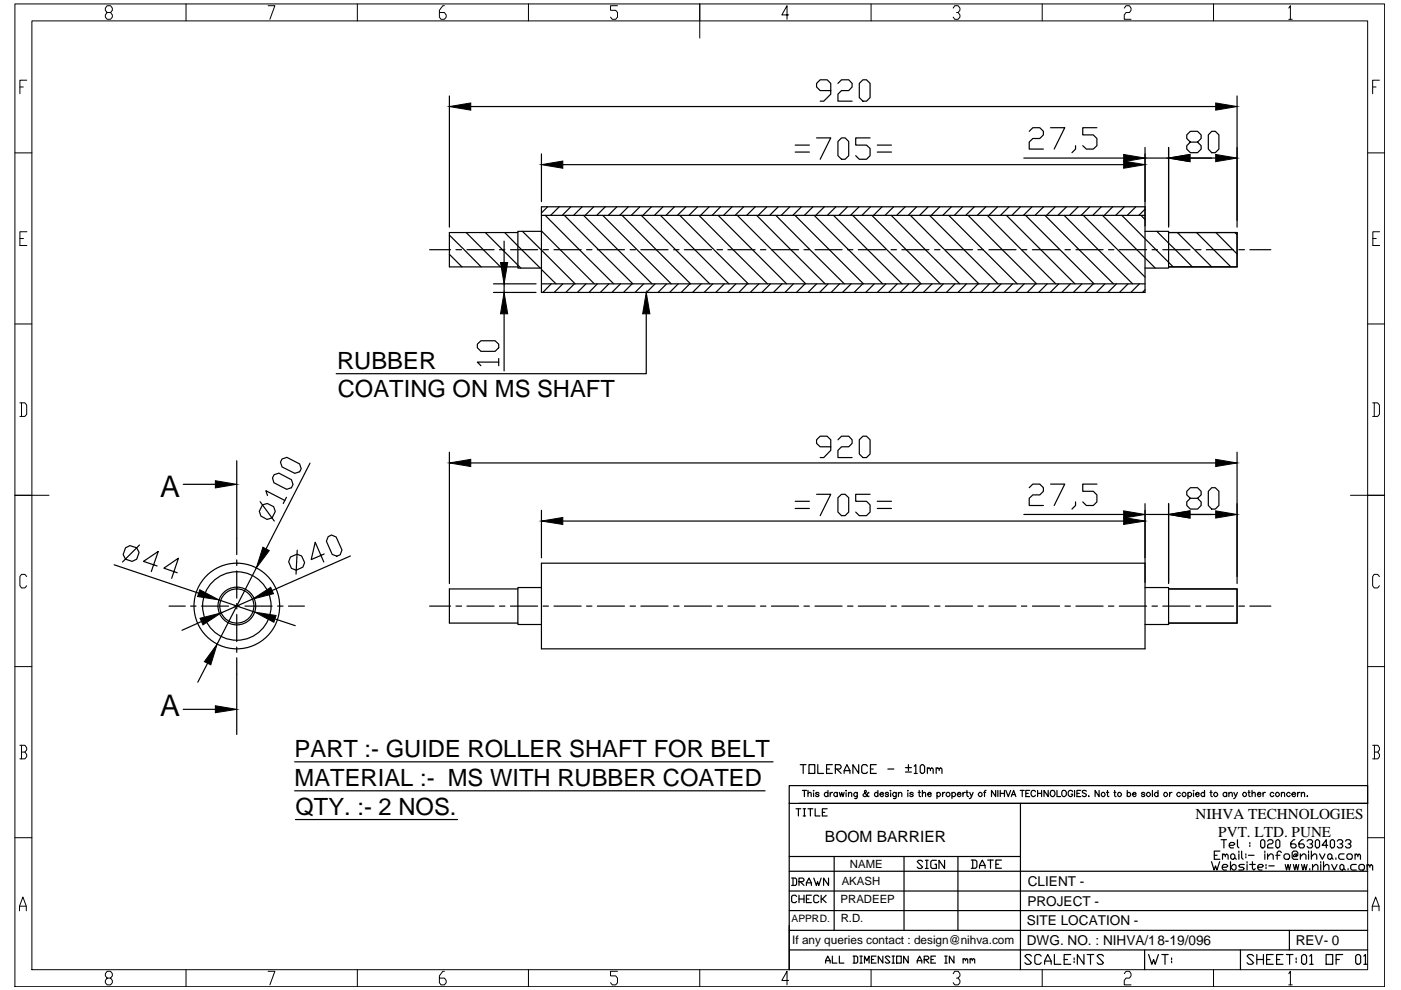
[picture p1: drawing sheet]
<svg xmlns="http://www.w3.org/2000/svg" width="297mm" height="210mm" viewBox="0 0 297 210" stroke-linecap="round" stroke-linejoin="round" font-family="sans-serif">
<!-- layer: 0 -->
<g fill="none" stroke="#000" stroke-width=".25">
<path d="M176.1 19.2h-2.2l-.8-.8v-.7l.8-.8h1.5l.7 .8v2.3l-1.4 1.4h-.8M177.7 17.7l.7-.8h1.5l.8 .8v.7l-.8 .8h-1.5l-.7 .8v1.4h3M182.2 17.7l.8-.8h.7l.8 .8v3l-.8 .7h-.7l-.8-.7zM95.3 20.3v27.9M99.8 22.6h158M114.8 32.6v10.1M119.3 34.9h118.9M168.6 30.8h3M168.6 32.2h3M173.1 29.2h3l-2.2 4.6M177.7 30l.7-.8h.8l.7 .8v3l-.7 .8h-.8l-.7-.8zM184.5 29.2h-3.1v1.6h2.3l.8 .7v1.5l-.8 .8h-1.5l-.8-.8"/>
<path d="M186 30.8h3M186 32.2h3M217.1 33.5h21.1M218.2 27.8l.8-.7h1.5l.7 .7v.8l-.7 .8h-1.5l-.8 .7v1.5h3M222.7 27.1h3l-2.2 4.5M228 30.9v.7l-.7 .8M232.6 27.1h-3v1.5h2.2l.8 .8v1.5l-.8 .7h-1.5l-.7-.7M242.8 31.3v30.7h-128v-18.2h128M242.8 33.5h5M247.8 31.3v16.9M252.3 33.5h5.5M252.4 30.1l-.8-.7v-.8l.8-.8h1.5l.8 .8v.8l-.8 .7h-1.5l-.8 .8v.7l.8 .8h1.5l.8-.8v-.7l-.8-.8"/>
<path d="M256.9 27.8h.8l.7 .8v3l-.7 .8h-.8l-.7-.8v-3zM262.3 20.3v27.9M91.1 52.9h4.4M95.3 49.9l6.7 6.7M95.3 53.9l2.6 2.7M96.7 52.9h1.2M98.8 49.3l7.3 7.3M99 52.9h5.8M102.9 49.3l7.5 7.5M105.9 52.9h1.1M106.9 51.1v4.6M107 49.3l7.5 7.5"/>
<path d="M108.2 52.9h5.8M109.8 49.3h-14.5v7.3h14.5M110.8 49.1l11.1 11.1M114.8 49l11.2 11.2M114.8 49.1h-5v7.7h5M114.8 57.1l3.1 3.1M114.8 45.7h128M115.1 52.9h1.2M115.6 45.7l14.5 14.5M116.1 43.8l-1.3 1.4M117.5 52.9h5.7M118.6 43.8l-1.9 1.9"/>
<path d="M119.7 45.7l14.5 14.5M121 43.8l-1.8 1.9M123.4 43.8l-1.8 1.9M123.7 45.7l14.5 14.5M124.4 52.9h1.1M125.9 43.8l-1.8 1.9M126.6 52.9h5.8M127.8 45.7l14.5 14.5M128.3 43.8l-1.8 1.9M130.8 43.8l-1.8 1.9M131.9 45.7l14.5 14.5M133.2 43.8l-1.8 1.9"/>
<path d="M133.6 52.9h1.1M135.7 43.8l-1.9 1.9M135.9 52.9h5.7M136 45.7l14.5 14.5M138.1 43.8l-1.8 1.9M140 45.7l14.5 14.5M140.6 43.8l-1.8 1.9M142.8 52.9h1.2M143 43.8l-1.8 1.9M144.1 45.7l14.6 14.5M145.1 52.9h5.8M145.4 43.8l-1.8 1.9"/>
<path d="M147.9 43.8l-1.8 1.9M148.2 45.7l14.5 14.5M150.4 43.8l-1.9 1.9M152 52.9h1.2M152.3 45.7l14.5 14.5M152.8 43.8l-1.8 1.9M154.3 52.9h5.8M155.2 43.8l-1.8 1.9M156.3 45.7l14.5 14.5M157.7 43.8l-1.8 1.9M160.1 43.8l-1.8 1.9M160.4 45.7l14.5 14.5"/>
<path d="M161.2 52.9h1.2M162.6 43.8l-1.8 1.9M163.6 52.9h5.7M164.5 45.7l14.5 14.5M165 43.8l-1.8 1.9M167.5 43.8l-1.9 1.9M168.6 45.7l14.5 14.5M169.9 43.8l-1.8 1.9M170.5 52.9h1.1M172.4 43.8l-1.9 1.9M172.6 45.7l14.5 14.5M172.8 52.9h5.7"/>
<path d="M174.8 43.8l-1.8 1.9M176.7 45.7l14.5 14.5M177.2 43.8l-1.8 1.9M179.7 43.8l-1.8 1.9M179.7 52.9h1.1M180.8 45.7l14.5 14.5M182 52.9h5.8M182.1 43.8l-1.8 1.9M184.6 43.8l-1.9 1.9M184.9 45.7l14.5 14.5M187 43.8l-1.8 1.9M188.9 52.9h1.2"/>
<path d="M189 45.7l14.5 14.5M189.5 43.8l-1.9 1.9M191.2 52.9h5.8M191.9 43.8l-1.8 1.9M193 45.7l14.5 14.5M194.3 43.8l-1.7 1.9M196.8 43.8l-1.8 1.9M197.1 45.7l14.5 14.5M198.1 52.9h1.2M199.2 43.8l-1.8 1.9M200.4 52.9h5.8M201.2 45.7l14.5 14.5"/>
<path d="M201.7 43.8l-1.8 1.9M204.1 43.8l-1.8 1.9M205.3 45.7l14.5 14.5M206.6 43.8l-1.8 1.9M207.3 52.9h1.2M209 43.8l-1.8 1.9M209.3 45.7l14.5 14.5M209.7 52.9h5.7M211.5 43.8l-1.8 1.9M213.4 45.7l14.5 14.5M213.9 43.8l-1.8 1.9M216.4 43.8l-1.9 1.9"/>
<path d="M216.6 52.9h1.1M217.5 45.7l14.5 14.5M218.8 43.8l-1.8 1.9M218.9 52.9h5.7M221.3 43.8l-1.9 1.9M221.6 45.7l14.5 14.5M223.7 43.8l-1.8 1.9M225.6 45.7l14.5 14.5M225.8 52.9h1.1M226.1 43.8l-1.8 1.9M228.1 52.9h5.8M228.6 43.8l-1.8 1.9"/>
<path d="M229.7 45.7l13.1 13M231 43.8l-1.8 1.9M233.5 43.8l-1.8 1.9M233.8 45.7l11.1 11.1M235 52.9h1.2M235.9 43.8l-1.8 1.9M237.3 52.9h5.8M237.9 45.7l10.8 10.9M238.4 43.8l-1.9 1.9M240.8 43.8l-1.8 1.9M241.9 45.7l.9 .9M242.8 49.1h5v7.7h-5"/>
<path d="M242.8 44.4l-1.3 1.3M244.2 52.9h1.2M245.3 49.1l7.5 7.5M246.5 52.9h5.8M247.8 49.3h14.5v7.3h-14.5h14.5v-7.3zM249.6 49.3l7.3 7.3M253.5 52.9h1.1M253.7 49.3l7.3 7.3M255.8 52.9h5.7M257.8 49.3l4.5 4.5M261.9 49.3l.4 .5M262.7 52.9h1.1"/>
<path d="M265 52.9h4.4M101.2 73l.8-.8h3l.7 .8v.7l-.7 .8h-3l-.8-.8zM104.6 62h9.1M104.6 60.2h9.1M105.7 76.8h-4.5l.8 .7M105.7 76v1.5M106.9 60.2v1.8M106.9 66.5v12.1M114.8 60.2h128M116.9 60.2l-1.8 1.8M119.3 60.2l-1.8 1.8M121.8 60.2l-1.8 1.8"/>
<path d="M124.2 60.2l-1.8 1.8M126.6 60.2l-1.7 1.8M129.1 60.2l-1.8 1.8M131.6 60.2l-1.9 1.8M134 60.2l-1.8 1.8M136.5 60.2l-1.9 1.8M137 66.5v12.7h-65.7M138.9 60.2l-1.8 1.8M141.3 60.2l-1.8 1.8M143.8 60.2l-1.8 1.8M146.2 60.2l-1.8 1.8M148.7 60.2l-1.9 1.8"/>
<path d="M151.1 60.2l-1.8 1.8M153.6 60.2l-1.8 1.8M156 60.2l-1.8 1.8M158.4 60.2l-1.7 1.8M160.9 60.2l-1.8 1.8M163.4 60.2l-1.9 1.8M165.8 60.2l-1.8 1.8M168.2 60.2l-1.8 1.8M170.7 60.2l-1.8 1.8M173.1 60.2l-1.8 1.8M175.6 60.2l-1.8 1.8M178 60.2l-1.8 1.8"/>
<path d="M180.5 60.2l-1.9 1.8M182.9 60.2l-1.8 1.8M185.4 60.2l-1.9 1.8M187.8 60.2l-1.8 1.8M190.2 60.2l-1.8 1.8M192.7 60.2l-1.8 1.8M195.1 60.2l-1.8 1.8M197.6 60.2l-1.8 1.8M200 60.2l-1.8 1.8M202.5 60.2l-1.9 1.8M204.9 60.2l-1.8 1.8M207.4 60.2l-1.8 1.8"/>
<path d="M209.8 60.2l-1.8 1.8M212.2 60.2l-1.8 1.8M214.7 60.2l-1.8 1.8M217.2 60.2l-1.9 1.8M219.6 60.2l-1.8 1.8M222 60.2l-1.8 1.8M224.5 60.2l-1.8 1.8M226.9 60.2l-1.8 1.8M229.4 60.2l-1.8 1.8M231.8 60.2l-1.8 1.8M234.3 60.2l-1.9 1.8M236.7 60.2l-1.8 1.8"/>
<path d="M239.2 60.2l-1.9 1.8M241.6 60.2l-1.8 1.8M242.8 61.5l-.6 .5M50.2 97.7v19.9M59.8 97.3l1-.3 2.7 1.4 .4 1-.4 .6-1 .4-2.7-1.4-.3-1zM65.7 98.2l-9.3 18.2M95.3 95.9v27.8M99.8 98.2h158M176.1 94.7h-2.2l-.8-.7v-.8l.8-.7h1.5l.7 .7v2.3l-1.4 1.5h-.8M177.7 93.2l.7-.7h1.5l.8 .7v.8l-.8 .7h-1.5l-.7 .8v1.5h3M182.2 93.2l.8-.7h.7l.8 .7v3.1l-.8 .7h-.7l-.8-.7zM262.3 95.9v27.8"/>
<path d="M24.2 119.7l17.9 6.1M26.6 116.1l.9-.4 1.5 .4 .5 1-.5 1.5-1 .4-1.4-.4-.5-1zM29.6 115.6l-3.6 3.6M38.8 102.7h6.9M50.2 118.7v1.2M55.1 106.4l3.1 4.1M55.7 107l1-.2 1.3 .6 .4 1-.7 1.4-1.1 .3-1.3-.7-.3-1zM56.7 105.1l-.3-1.1 4 2.1M58.1 100.7l1-.4 2.7 1.4 .3 1-.3 .7-1 .3-2.7-1.4-.3-1zM60.7 105.4l-.6 1.4M61.6 118.1l1.4-.6 1 .4 .6 1.4-.4 1-1.4 .6-1-.4-.6-1.4zM63 116.7l-.2 5"/>
<path d="M68.7 117.5l-2.7 1.1 .8-3.6 1.9 4.2M69.6 113.8l.7-.4 1 .5 1.2 2.7-.4 1-.7 .3-1-.4-1.2-2.7zM74.3 117.9l-16.6 7.3M114.8 108.2v10.1M119.3 110.5h118.9M168.6 106.3h3M168.6 107.8h3M173.1 104.8h3l-2.2 4.5M177.7 105.5l.7-.7h.8l.7 .7v3.1l-.7 .7h-.8l-.7-.7zM184.5 104.8h-3.1v1.5h2.3l.8 .7v1.6l-.8 .7h-1.5l-.8-.7M186 106.3h3M186 107.8h3"/>
<path d="M217.1 109.1h21.1M218.2 103.4l.8-.8h1.5l.7 .8v.8l-.7 .7h-1.5l-.8 .7v1.6h3M222.7 102.6h3l-2.2 4.6M228 106.4v.8l-.7 .7M232.6 102.6h-3v1.6h2.2l.8 .7v1.5l-.8 .8h-1.5l-.7-.8M242.8 106.8v30.8h-128v-18.2h128M242.8 109.1h5M247.8 106.8v16.9M252.3 109.1h5.5M252.4 105.6l-.8-.7v-.7l.8-.8h1.5l.8 .8v.7l-.8 .7h-1.5l-.8 .8v.8l.8 .7h1.5l.8-.7v-.8l-.8-.8M256.9 103.4h.8l.7 .8v3l-.7 .7h-.8l-.7-.7v-3zM33.3 120l-2.9-1 3.2-2.1-1.5 4.3"/>
<path d="M35.8 128.5h3.5M37.6 121.4l-2.9-.9 3.1-2.2-1.4 4.3M40.4 128.5h1.2M42.7 128.5h5.8M42.7 131.8l-4.1 1.8M46.4 127.2l7.6 2.6M49.6 128.5h1.2M50.2 121.1v5.7M50.2 128v1.1M50.2 130.3v5.7M50.2 137.2v1.1M50.2 139.5v16.2"/>
<path d="M51.9 128.5h5.8M53.5 127l-6.6 2.9M54.3 120.4l-8.3 16.2M58.3 131.2l4.3 1.5M58.9 128.5h1.1M61.2 128.5h3.3M91.1 128.5h4.4M96.7 128.5h1.2M99 128.5h5.8M105.9 128.5h1.1M108.2 128.5h5.8M109.8 124.9h-14.5v7.2h14.5"/>
<path d="M114.8 124.6h-5v7.8h5M115.1 128.5h1.2M117.5 128.5h5.7M124.4 128.5h1.1M126.6 128.5h5.8M133.6 128.5h1.1M135.9 128.5h5.7M142.8 128.5h1.2M145.1 128.5h5.8M152 128.5h1.2M154.3 128.5h5.8M161.2 128.5h1.2"/>
<path d="M163.6 128.5h5.7M170.5 128.5h1.1M172.8 128.5h5.7M179.7 128.5h1.1M182 128.5h5.8M188.9 128.5h1.2M191.2 128.5h5.8M198.1 128.5h1.2M200.4 128.5h5.8M207.3 128.5h1.2M209.7 128.5h5.7M216.6 128.5h1.1"/>
<path d="M218.9 128.5h5.7M225.8 128.5h1.1M228.1 128.5h5.8M235 128.5h1.2M237.3 128.5h5.8M242.8 124.6h5v7.8h-5M244.2 128.5h1.2M246.5 128.5h5.8M247.8 124.9h14.5v7.2h-14.5h14.5v-7.2zM253.5 128.5h1.1M255.8 128.5h5.7M262.7 128.5h1.1"/>
<path d="M265 128.5h4.4M38.8 150.4h6.9M44 140.6l-2.1 4M62.5 161.5h101.4M62.5 167.7h99.7M62.6 173.8h34.4M167.3 166.6h122.7v3.7h-122.7zM167.3 170.3v35.3M168.8 171.5h1M169.3 171.5v1.5M169.4 170.3h120.6M169.7 162.1h1.2"/>
<path d="M170.1 167.6h.9M170.3 171.5h.5M170.3 173h.5M170.3 162.1v1.9M170.5 167.6v1.3M170.5 171.5v1.5M171.3 168.3l.3-.3 .3 .1 .1 .8M171.3 167.6v1.3M171.3 171.5h1M171.5 162.1h1.2v1.9h-1.2zM171.8 171.5v1.5M172.5 167.6v.1z"/>
<path d="M172.5 168.1v.8M172.8 171.5v1.5h1M173.4 162.1v1.9h1.2M173.6 168.2a.4 .4 0 0 0-.3-.2 .4 .4 0 0 0-.4 .2l.7 .5a.4 .4 0 0 1-.3 .2 .4 .4 0 0 1-.4-.2M174.4 172.2h.5M175.2 163.1h.7M175.4 171.5h-1v1.5h1M175.5 168.2a.42 .42 0 0 0-.6-.1 .42 .42 0 0 0 0 .7 .42 .42 0 0 0 .6-.1M175.5 167.6v1.3M176 168v.9M176.5 162.1h-1.3v1.9h1.3M176.5 168l-.3 .1-.2 .3"/>
<path d="M177.1 163.1h.9l.3-.3v-.3l-.3-.4h-.9v1.9M177.4 163.1l.9 .9M177.5 168.2a.42 .42 0 0 0-.6-.1 .42 .42 0 0 0 0 .7 .42 .42 0 0 0 .6-.1M177.5 168v.9M178 168l.2 .9 .3-.9 .2 .9 .3-.9M179 164v-.6l.6-1.3 .6 1.3v.6M179 163.4h1.2M179.4 167.6v.1zM179.4 168.1v.8M179.9 168.3l.5-.3 .2 .3v.6M179.9 168v.9M181.8 168v1l-.2 .3h-.4"/>
<path d="M181.8 168.2a.42 .42 0 0 0-.7-.1 .42 .42 0 0 0 0 .7 .42 .42 0 0 0 .7-.1M182.1 162.1v1.9l-1.3-1.9v1.9M183.9 162.5l-.3-.4h-.6l-.3 .4v1.2l.3 .3h.6l.3-.3M184.2 168.1l-.1-.1a.78 .78 0 0 1-1.1 .8v-.4l.6-.4 .1-.2-.2-.2-.2 .2 .1 .3 .5 .7 .3 .1v-.1M184.6 163.1h.6M185.8 162.1h-1.2v1.9h1.2M186.1 168.2a.4 .4 0 0 0-.6 0 .4 .4 0 0 0 0 .5 .4 .4 0 0 0 .6 0M186.1 167.6v1.3M186.6 168.4h.7a.42 .42 0 0 0-.5-.3 .42 .42 0 0 0-.3 .4 .42 .42 0 0 0 .4 .4l.4-.2M188.2 163.1h1.3M188.4 168.2l-.1-.1a.41 .41 0 0 0-.6 .1l.6 .3v.3a.41 .41 0 0 1-.6-.1M188.8 167.6h.1z"/>
<path d="M188.8 168.1v.8M190 168v1l-.1 .3h-.5M190 168.2a.42 .42 0 0 0-.6-.1 .42 .42 0 0 0 0 .7 .42 .42 0 0 0 .6-.1M190.5 168.3l.3-.3 .3 .1 .1 .8M190.5 168v.9M192 163.7h1.2M192 162.8h1.2M192.5 167.6v.1zM192.5 168.1v.8M192.6 162.1v1.3M193.6 168.2a.4 .4 0 0 0-.3-.2 .4 .4 0 0 0-.4 .2l.7 .5a.4 .4 0 0 1-.3 .2 .4 .4 0 0 1-.4-.2M193.8 162.5l.4-.4v1.9"/>
<path d="M193.8 164h.7M194.7 168h.4M194.9 167.6v1l.3 .3M195.4 162.1h.3l.3 .4v1.2l-.3 .3h-.3l-.3-.3v-1.2zM195.6 168.3l.3-.3 .3 .1v.8M195.6 167.6v1.3M196.6 163.1l.4-.3 .3 .3v.3M196.6 162.8v1.2M196.7 168.4h.7a.42 .42 0 0 0-.4-.3 .42 .42 0 0 0-.4 .4 .42 .42 0 0 0 .4 .4l.4-.2M197.3 163.1l.3-.3 .3 .3v.9M198.5 163.1l.3-.3 .3 .3v.3M198.5 162.8v1.2"/>
<path d="M198.7 168.2a.42 .42 0 0 1 .6-.1 .42 .42 0 0 1 0 .7 .42 .42 0 0 1-.6-.1M198.7 168v1.3M199.1 163.1l.3-.3 .3 .3v.9M199.8 168v.9M200.3 168l-.2 .1-.3 .3M201.8 168.2a.42 .42 0 0 1 .7-.1 .42 .42 0 0 1 0 .7 .42 .42 0 0 1-.7-.1M201.8 168v1.3M203 168.4h.7a.42 .42 0 0 0-.5-.3 .42 .42 0 0 0-.2 .6 .42 .42 0 0 0 .6 .1l.1-.1M204.2 168v.9M204.7 168l-.4 .1-.1 .3M204.8 168h.5M205 167.6v1l.3 .3"/>
<path d="M205.6 168l.4 .9 .3-.9M206 168.9l-.3 .4h-.2M208.6 168h.4M209.1 167.6h-.3l-.1 .2v1.1M211.1 167.6v1.3l-.9-1.3v1.3M211.6 167.6v1.3M212.1 167.6v1.3M212.1 168.2h.9M213 167.6v1.3M213.3 167.6l.5 1.3 .5-1.3M214.4 168.9l.5-1.3 .5 1.3M214.6 168.5h.6"/>
<path d="M216.3 167.6h.9M216.4 170.3v35.3M216.7 167.6v1.3M217.5 168.2h.5M218.3 167.6h-.8v1.3h.8M219.5 167.9a.53 .53 0 0 0-.7-.3 .53 .53 0 0 0-.2 .8 .48 .48 0 0 0 .4 .5 .48 .48 0 0 0 .5-.3M220 168.2h.8M220 167.6v1.3M220.8 167.6v1.3M222.2 167.6v1.3l-.9-1.3v1.3M222.8 167.8a.62 .62 0 0 1 .9 .3 .62 .62 0 0 1-.7 .8l-.3-.5zM224.1 167.6v1.3h.8"/>
<path d="M225.2 167.8a.63 .63 0 0 1 1 .3 .63 .63 0 0 1-.7 .8l-.3-.3zM227.4 167.9a.53 .53 0 0 0-.7-.3 .53 .53 0 0 0-.2 .8 .47 .47 0 0 0 .4 .5 .47 .47 0 0 0 .5-.5h-.3M227.8 167.6v1.3M228.3 168.2h.5M229.1 167.6h-.8v1.3h.8M230.3 167.8l-.3-.2-.5 .2 .1 .3 .7 .4-.3 .4-.5-.2M230.8 168.8h.1zM233 167.6v1.3l-.8-1.3v1.3M234.6 168h.5M234.8 167.6v1l.3 .3M236.2 168h.4M236.3 167.6v1l.3 .3"/>
<path d="M239 168.2a.4 .4 0 0 1 .6 0 .4 .4 0 0 1 0 .5 .4 .4 0 0 1-.6 0M239 167.6v1.3M240.1 168.4h.8a.42 .42 0 0 0-.5-.3 .42 .42 0 0 0-.4 .4 .42 .42 0 0 0 .4 .4l.5-.2M242.7 168.2a.4 .4 0 0 0-.3-.2 .4 .4 0 0 0-.4 .2l.7 .5a.4 .4 0 0 1-.3 .2 .4 .4 0 0 1-.4-.2M244.3 167.6v1.3M245.5 168.2a.42 .42 0 0 0-.6-.1 .42 .42 0 0 0 0 .7 .42 .42 0 0 0 .6-.1M245.5 167.6v1.3M248 168v.9M248.5 168l-.3 .1-.2 .3M250.3 168.2a.42 .42 0 0 0-.7-.1 .42 .42 0 0 0 0 .7 .42 .42 0 0 0 .7-.1M251.9 168.2a.42 .42 0 0 1 .6-.1 .42 .42 0 0 1 0 .7 .42 .42 0 0 1-.6-.1M251.9 168v1.3"/>
<path d="M253.1 167.6v.1zM253.1 168.1v.8M253.5 168.4h.7a.42 .42 0 0 0-.4-.3 .42 .42 0 0 0-.4 .4 .42 .42 0 0 0 .4 .4l.4-.2M255.4 168.2a.42 .42 0 0 0-.6-.1 .42 .42 0 0 0 0 .7 .42 .42 0 0 0 .6-.1M255.4 167.6v1.3M256.5 168h.5M256.7 167.6v1l.3 .3M258.9 178h1.1M259.5 178v1.8M260.1 168.2a.42 .42 0 0 0-.6-.1 .42 .42 0 0 0 0 .7 .42 .42 0 0 0 .6-.1M260.1 168v.9M260.5 168.3l.4-.3 .3 .1 .1 .8"/>
<path d="M260.5 168v.9M260.6 179.2h.9l.3-.3-.3-.3h-.6l-.3 .3v.6l.3 .3h.6M261.6 168l.4 .9 .4-.9M262 168.9l-.4 .4M262.4 178v1.5l.3 .3M264.6 168h.4M264.8 167.6v1l.3 .3M265 178.6v.3M265 179.2v.3M265.5 168.3l.3-.3 .3 .1v.8M265.5 167.6v1.3M266.6 168.4h.7v-.1a.4 .4 0 0 0-.6-.1 .4 .4 0 0 0 0 .6 .4 .4 0 0 0 .6-.1"/>
<path d="M267.3 178.3l.3-.3h.3l.3 .3v1.2l-.3 .3h-.3l-.3-.3zM267.8 168v.9M268.3 168l-.3 .1-.2 .3M268.8 178.3l.3-.3h.5l.3 .3v.3l-.3 .3h-.5l-.3 .3v.6h1.1M270.1 168.2a.42 .42 0 0 0-.7-.1 .42 .42 0 0 0 0 .7 .42 .42 0 0 0 .7-.1M270.5 178.3l.3-.3h.2l.3 .3v1.2l-.3 .3h-.2l-.3-.3zM271.7 168.3l.3-.3 .3 .1 .1 .8M271.7 168v.9M273.5 168.2a.42 .42 0 0 0-.6-.1 .42 .42 0 0 0 0 .7 .42 .42 0 0 0 .6-.1M273.9 168.4h.8a.42 .42 0 0 0-.6-.3 .42 .42 0 0 0-.2 .6 .42 .42 0 0 0 .7 .1l.1-.1M274.5 178h-.2l-.6 .6v.9l.3 .3h.5l.3-.3v-.3l-.3-.3h-.8M275.1 168v.9"/>
<path d="M275.6 168l-.3 .1-.2 .3M275.9 168.3l.4-.3 .2 .1 .1 .8M275.9 168v.9M276.3 178h-.3l-.6 .6v.9l.3 .3h.6l.2-.3v-.3l-.2-.3h-.9M277.1 168.8h.1zM277.1 178.3l.3-.3h.6l.3 .3v.3l-.3 .3h-.3M278 178.9l.3 .3v.3l-.3 .3h-.6l-.3-.3M278.9 178.3l.3-.3h.3l.3 .3v1.2l-.3 .3h-.3l-.3-.3zM281.5 179.2h-1.2l.9-1.2v1.8M282.1 178.3l.2-.3h.3l.3 .3v1.2l-.3 .3h-.3l-.2-.3zM283.5 178.3l.3-.3h.6l.3 .3v.3l-.3 .3h-.3M284.4 178.9l.3 .3v.3l-.3 .3h-.6l-.3-.3"/>
<path d="M285.3 178.3l.2-.3h.6l.3 .3v.3l-.3 .3h-.3M286.1 178.9l.3 .3v.3l-.3 .3h-.6l-.2-.3M167.3 197.3h122.7M167.3 193.1h122.7M167.3 188.9h122.7M167.3 184.7h122.7M167.3 181.6h49.1M167.8 186.2h.8l.3 .2v1.1l-.3 .2h-.8M168.1 186.2v1.5M168.9 190.1l-.3-.3h-.5l-.3 .3v1l.3 .3h.5l.3-.3M169.4 186.9h.8l.3-.2v-.3l-.3-.2h-.8v1.5M169.4 189.8v1.6"/>
<path d="M169.4 190.6h1.1M169.7 186.9l.8 .8M170.5 189.8v1.6M171 187.7v-.5l.5-1 .5 1v.5M171 187.2h1M171 190.6h.5M172 189.8h-1v1.6h1M172.5 186.2l.6 1.5 .2-.8 .3 .8 .5-1.5M173.6 190.1l-.3-.3h-.5l-.3 .3v1l.3 .3h.5l.3-.3M174.1 189.8v1.6M174.4 190.6l.8 .8M175.2 189.8l-.8 .8h-.3"/>
<path d="M175.7 186.2v1.5l-1.1-1.5v1.5M176.9 181.6v15.7M191.7 181.6v15.7M195.6 182.7l-.3-.3h-.5l-.3 .3 1.1 1.1-.3 .3h-.5l-.3-.3M196.2 182.4h.6M196.2 184.1h.6M196.5 182.4v1.7M198.5 182.4h-.9l-.3 .3v1.1l.3 .3h.9v-.9h-.3M200.3 182.4v1.7l-1.2-1.7v1.7M203.1 181.6v15.7M205.9 182.4h.9l.3 .3v1.1l-.3 .3h-.9M206.2 182.4v1.7"/>
<path d="M207.7 184.1v-.6l.6-1.1 .6 1.1v.6M207.7 183.5h1.2M209.4 182.4h1.2M210 182.4v1.7M211.1 183.2h.6M212.3 182.4h-1.2v1.7h1.2M256.9 182.7l.5 1.8 .3-.9 .3 .9 .6-1.8M257.5 181.3h.5M258.6 180.5h-1.1v1.7h1.1M259.2 183.9h.8l.3-.3-.3-.3h-.6l-.2 .3v.6l.2 .3h.6M259.2 181.3l.3-.3 .3 .3v.3M259.2 181v1.2"/>
<path d="M259.8 181.3l.3-.3 .3 .3v.9M260.9 183.9l.6-.6h.3l.3 .3v.6l-.3 .3h-.3zM260.9 182.7v1.8M260.9 181.3l.3-.3h.3l.3 .3v.6l-.3 .3h-.3l-.3-.3zM261.8 181.9l.3 .3M262.7 180.5v.2M262.7 181v1.2M263.3 180.5v1.4l.3 .3M263.8 183.3h-.9l-.3 .3 .3 .3h.6l.3 .3-.3 .3h-.9M264.1 181v.3M264.1 181.6v.3M264.4 182.7v.3"/>
<path d="M264.4 183.3v1.2M264.7 181.3h1.2M265 183.3h1.1M265.5 182.7v1.5l.3 .3 .3-.3M266.7 183.9h.9l.3-.3-.3-.3h-.6l-.3 .3v.6l.3 .3h.6M268.2 180.5v.2M268.2 181v1.2M268.4 183.3v.3M268.4 183.9v.3M268.8 181.6l.6-.6h.2l.3 .3v.9M268.8 181v1.2M269 183.6h1.2"/>
<path d="M270.5 181.3h.9M271.7 180.7l-.3-.2h-.3l-.3 .2v1.5M272.2 181.3l.3-.3h.6l.3 .3v.6l-.3 .3h-.6l-.3-.3zM272.5 183.3l.3 1.2 .3-1.2 .3 1.2 .2-1.2M273.4 197.3v4.1M274.2 183.3l.3 1.2 .3-1.2 .3 1.2 .3-1.2M274.9 181.3l-.3 .3h-.3v-.3l.3-.3h.3v.6l.3-.3v-.6l-.3-.2h-.6l-.3 .2v1.2l.3 .3h.9M275.7 181.6l.6-.6h.3l.3 .3v.9M275.7 181v1.2M276 183.3l.3 1.2 .2-1.2 .3 1.2 .3-1.2M277.4 180.5v.2M277.4 181v1.2"/>
<path d="M277.7 184.2v.3M278 181.6l.6-.6h.3l.3 .3v.9M278 180.5v1.7M278.3 183.9l.6-.6h.2l.3 .3v.9M278.3 183.3v1.2M279.8 181l.6 1.2 .5-1.2M280 182.7v.3M280 183.3v1.2M280.6 183.9l.6-.6h.3l.3 .3v.9M280.6 182.7v1.8M281.5 181.3l.3-.3h.3l.3 .3v.6l-.3 .3h-.3l-.3-.3zM282.3 183.3l.6 1.2 .6-1.2"/>
<path d="M282.4 181.9l.2 .3M283.2 181.9v.3M284.1 183.6l.3-.3h.2l.3 .3v.6l-.3 .3h-.2l-.3-.3zM284.9 184.2l.3 .3M285 181h-.9l-.3 .3v.6l.3 .3h.9M285.6 181.3l.3-.3h.5l.3 .3v.6l-.3 .3h-.5l-.3-.3zM285.8 184.2v.3M287.3 181.3l.3-.3 .3 .3v.3M287.3 181v1.2M287.6 183.3h-.9l-.3 .3v.6l.3 .3h.9M287.9 181.3l.2-.3 .3 .3v.9M288.1 183.6l.3-.3h.6l.3 .3v.6l-.3 .3h-.6l-.3-.3z"/>
<path d="M289.8 183.6l.3-.3 .3 .3v.3M289.8 183.3v1.2M290.4 183.6l.3-.3 .3 .3v.9M167.3 201.4h122.7M175 204.2v-.5l.5-1 .5 1v.5M175 203.7h1M176.5 202.7v1.5h.9M178 202.7v1.5h.9M180.9 202.7h.7l.2 .3v.9l-.2 .3h-.7M181.1 202.7v1.5M182.3 202.7h.5M182.3 204.2h.5"/>
<path d="M182.6 202.7v1.5M183.3 204.2v-1.5l.5 1 .5-1v1.5M184.8 203.4h.4M185.7 202.7h-.9v1.5h.9M187.2 202.7v1.5l-1-1.5v1.5M188.7 203l-.3-.3h-.5l-.2 .3 1 .9-.3 .3h-.5l-.2-.3M189.1 202.7h.5M189.1 204.2h.5M189.4 202.7v1.5M190.1 202.7h1v1.5h-1zM192.6 202.7v1.5l-1-1.5v1.5M194.5 204.2v-.5l.5-1 .4 1v.5"/>
<path d="M194.5 203.7h.9M195.9 203.4h.8l.2-.2v-.2l-.2-.3h-.8v1.5M196.2 203.4l.7 .8M197.4 203.4h.5M198.4 202.7h-1v1.5h1M200.3 202.7h.5M200.3 204.2h.5M200.6 202.7v1.5M202.3 202.7v1.5l-1-1.5v1.5M204.2 203.4l.3-.2 .2 .2v.3M204.2 203.2v1M204.7 203.4l.3-.2 .2 .2v.8"/>
<path d="M205.7 203.4l.2-.2 .2 .5M205.7 203.2v1M206.1 203.4l.3-.2 .3 .2v.8M218.7 202.7l-.4-.3h-.6l-.4 .3 1.4 1.4-.4 .4h-.6l-.4-.4M220.8 202.7l-.4-.3h-.7l-.3 .3v1.4l.3 .4h.7l.4-.4M221.5 204.5v-.7l.7-1.4 .7 1.4v.7M221.5 203.8h1.4M223.5 202.4v2.1h1.4M225.6 203.4h.7M227 202.4h-1.4v2.1h1.4M227.7 203.1v.3M227.7 203.8v.3"/>
<path d="M229.8 202.4v2.1l-1.4-2.1v2.1M230.5 202.4h1.4M231.2 202.4v2.1M234 202.7l-.4-.3h-.7l-.3 .3 1.4 1.4-.4 .4h-.7l-.3-.4M242.7 201.4v4.2M243.5 202.4l.7 2.1 .4-1.1 .3 1.1 .7-2.1M246.3 202.4h1.4M247 202.4v2.1M248.4 203.1v.3M248.4 203.8v.3M263 201.4v4.2M265.8 202.7l-.4-.3h-.7l-.3 .3 1.4 1.4-.4 .4h-.7l-.3-.4"/>
<path d="M266.5 203.4h1.4M266.5 202.4v2.1M267.9 202.4v2.1M268.5 203.4h.8M269.9 202.4h-1.4v2.1h1.4M270.7 203.4h.6M272 202.4h-1.3v2.1h1.3M272.7 202.4h1.4M273.4 202.4v2.1M274.8 203.1v.3M274.8 203.8v.3M276 202.7l.3-.3h.4l.3 .3v1.4l-.3 .4h-.4l-.3-.4z"/>
<path d="M277.7 202.7l.4-.3v2.1M277.7 204.5h.7M281.2 202.4h1.4v2.1h-1.4zM283.3 203.4h.7M284.7 202.4h-1.4v2.1M287.4 202.7l.4-.3h.3l.4 .3v1.4l-.4 .4h-.3l-.4-.4zM289.2 202.7l.3-.3v2.1M289.2 204.5h.7"/>
<circle cx="50.2" cy="128.5" r="7.3"/>
<circle cx="50.2" cy="128.5" r="4"/>
<circle cx="50.2" cy="128.5" r="3.6"/>
<circle cx="50.2" cy="128.5" r="9.1"/>
<circle cx="201" cy="168.4" r=".44"/>
<circle cx="207.8" cy="168.4" r=".43"/>
<circle cx="233.9" cy="168.4" r=".43"/>
<circle cx="237.3" cy="168.4" r=".43"/>
<circle cx="243.5" cy="168.4" r=".43"/>
<circle cx="247.1" cy="168.4" r=".43"/>
<circle cx="251" cy="168.4" r=".44"/>
<circle cx="257.8" cy="168.4" r=".43"/>
<circle cx="263.9" cy="168.4" r=".43"/>
<circle cx="270.8" cy="168.4" r=".43"/>
</g>
<g fill="#000" stroke="#000" stroke-width=".21">
<path d="M95.3 22.6l4.5-.8v1.6zM114.8 34.9l4.5-.8v1.6zM238.2 34.1l4.6 .8-4.6 .8zM238.2 32.8l4.6 .7-4.6 .8zM247.8 33.5l4.5-.7v1.5zM257.8 21.8l4.5 .8-4.5 .8zM257.8 32.8l4.5 .7-4.5 .8zM106.1 55.7h1.5l-.7 4.5zM106.9 62l.7 4.5h-1.5zM137 62l.8 4.5h-1.5zM95.3 98.2l4.5-.8v1.5zM257.8 97.4l4.5 .8-4.5 .7z"/>
<path d="M45.7 101.9l4.5 .8-4.5 .7zM55.7 116l1.4 .7-2.8 3.7zM114.8 110.5l4.5-.8v1.5zM238.2 109.7l4.6 .8-4.6 .7zM238.2 108.3l4.6 .8-4.6 .7zM247.8 109.1l4.5-.8v1.5zM257.8 108.3l4.5 .8-4.5 .7zM42.4 125l4 2.2-4.5-.7zM42.4 131.1l4.5-1.2-3.9 2.6zM53.5 127l3.9-2.5 .6 1.4zM54 129.8l4.5 .7-.4 1.4zM46 136.6l-1.3 4.4-1.4-.7z"/>
<path d="M45.7 149.6l4.5 .8-4.5 .7z"/>
</g>
<g fill="none" stroke="#000" stroke-width=".21">
<path d="M3.2 .8h290.4v208.4h-290.4zM4.2 18.4h.7M5.7 17h-1.5v2.9M6.8 4.4h283.2v201.2h-283.2zM22.7 2.7l-.4-.5v-.5l.4-.5h.7l.4 .5v.5l-.4 .5h-.7l-.4 .5v.4l.4 .5h.7l.4-.5v-.4l-.4-.5M39.4 .8v3.6M56.8 1.2h1.5l-1.1 2.9M75.8 .8v3.6M94.2 1.2h-.3l-.7 1v1.4l.3 .5h.7l.4-.5v-.4l-.4-.5h-1M112 .8v3.6M130.9 1.2h-1.5v1h1.1l.4 .5v.9l-.4 .5h-.7l-.4-.5M148.4 .8v7.3"/>
<path d="M167.2 3.2h-1.4l1.1-2v2.9M184.7 .8v3.6M202.1 1.7l.3-.5h.7l.4 .5v.5l-.4 .5h-.3M203.1 2.7l.4 .5v.4l-.4 .5h-.7l-.3-.5M221 .8v3.6M238.4 1.7l.3-.5h.8l.3 .5v.5l-.3 .5h-.8l-.3 .5v.9h1.4M257.3 .8v3.6M273.2 1.7l.4-.5v2.9M273.2 4.1h.8M291 18.4h.7M292.5 17h-1.5v2.9M3.2 32.4h3.6"/>
<path d="M290 32.4h3.6M4.2 50.6h.8M5.7 49.1h-1.5v3h1.5M291.1 50.6h.7M292.5 49.1h-1.4v3h1.4M3.2 68.7h3.6M290 68.7h3.6M4.2 85.4h1.1l.4 .5v1.9l-.4 .5h-1.1M4.6 85.4v2.9M291 85.4h1.1l.4 .5v1.9l-.4 .5h-1.1M291.4 85.4v2.9M3.2 105h7.2"/>
<path d="M286.3 105h7.3M5.7 122.2l-.4-.4h-.7l-.4 .4v2l.4 .5h.7l.4-.5M292.5 122.2l-.4-.4h-.7l-.4 .4v2l.4 .5h.7l.4-.5M3.2 141.3h3.6M4.2 158h1.1l.4 .5v.5l-.4 .5M4.6 159.5h.7l.4 .5v.4l-.4 .5h-1.1M4.6 158v2.9M290 141.3h3.6M291 158h1.1l.4 .5v.5l-.4 .5M291.4 159.5h.7l.4 .5v.4l-.4 .5h-1.1M291.4 158v2.9M3.2 177.6h3.6"/>
<path d="M290 177.6h3.6M4.1 193.1v-1l.8-1.9 .7 1.9v1M4.1 192.1h1.5M290.9 193.1v-1l.8-1.9 .7 1.9v1M290.9 192.1h1.5M22.7 207.4l-.4-.5v-.5l.4-.5h.7l.4 .5v.5l-.4 .5h-.7l-.4 .5v.5l.4 .4h.7l.4-.4v-.5l-.4-.5M39.4 205.6v3.6M56.8 205.9h1.5l-1.1 2.9M75.8 205.6v3.6M94.2 205.9h-.3l-.7 1v1.5l.3 .4h.7l.4-.4v-.5l-.4-.5h-1M112 205.6v3.6M130.9 205.9h-1.5v1h1.1l.4 .5v1l-.4 .4h-.7l-.4-.4"/>
<path d="M148.4 205.6v3.6M167.2 207.9h-1.4l1.1-2v2.9M184.7 205.6v3.6M202.1 206.4l.3-.5h.7l.4 .5v.5l-.4 .5h-.3M203.1 207.4l.4 .5v.5l-.4 .4h-.7l-.3-.4M221 205.6v3.6M238.4 206.4l.3-.5h.8l.3 .5v.5l-.3 .5h-.8l-.3 .5v.9h1.4M257.3 205.6v3.6M273.2 206.4l.4-.5v2.9M273.2 208.8h.8"/>
</g>
<g font-size="6.3">
<text x="34" y="105.4">A</text>
<text x="34" y="151.9">A</text>
</g>
<g font-size="5">
<text x="71.5" y="78.2">RUBBER</text>
<text x="71.6" y="84.3">COATING ON MS SHAFT</text>
<text x="62.5" y="160.5">PART :- GUIDE ROLLER SHAFT FOR BELT</text>
<text x="62.5" y="166.6">MATERIAL :- MS WITH RUBBER COATED</text>
<text x="62.6" y="172.7">QTY. :- 2 NOS.</text>
</g>
<text font-size="3.3" x="174.9" y="178.6">BOOM BARRIER</text>
<g font-size="3.2">
<text x="253.5" y="173.7">NIHVA TECHNOLOGIES</text>
<text x="258.3" y="177.4">PVT. LTD. PUNE</text>
</g>
<g font-size="2.9">
<text x="217.9" y="187.9">CLIENT -</text>
<text x="217.7" y="196.2">SITE LOCATION -</text>
<text x="217.8" y="192">PROJECT -</text>
<text x="217.7" y="200.3">DWG. NO. : NIHVA/18-19/096</text>
<text x="274.7" y="200.3">REV- 0</text>
</g>
<text font-size="2.5" x="168" y="200.1">If any queries contact : design@nihva.com</text>
<g font-size="2.4">
<text x="180.2" y="184.1">NAME</text>
<text x="178.2" y="191.5">PRADEEP</text>
<text x="178.5" y="187.7">AKASH</text>
<text x="178.3" y="195.5">R.D.</text>
</g>
<text font-size="2.2" x="167.8" y="195.5">APPRD.</text>
</svg>
